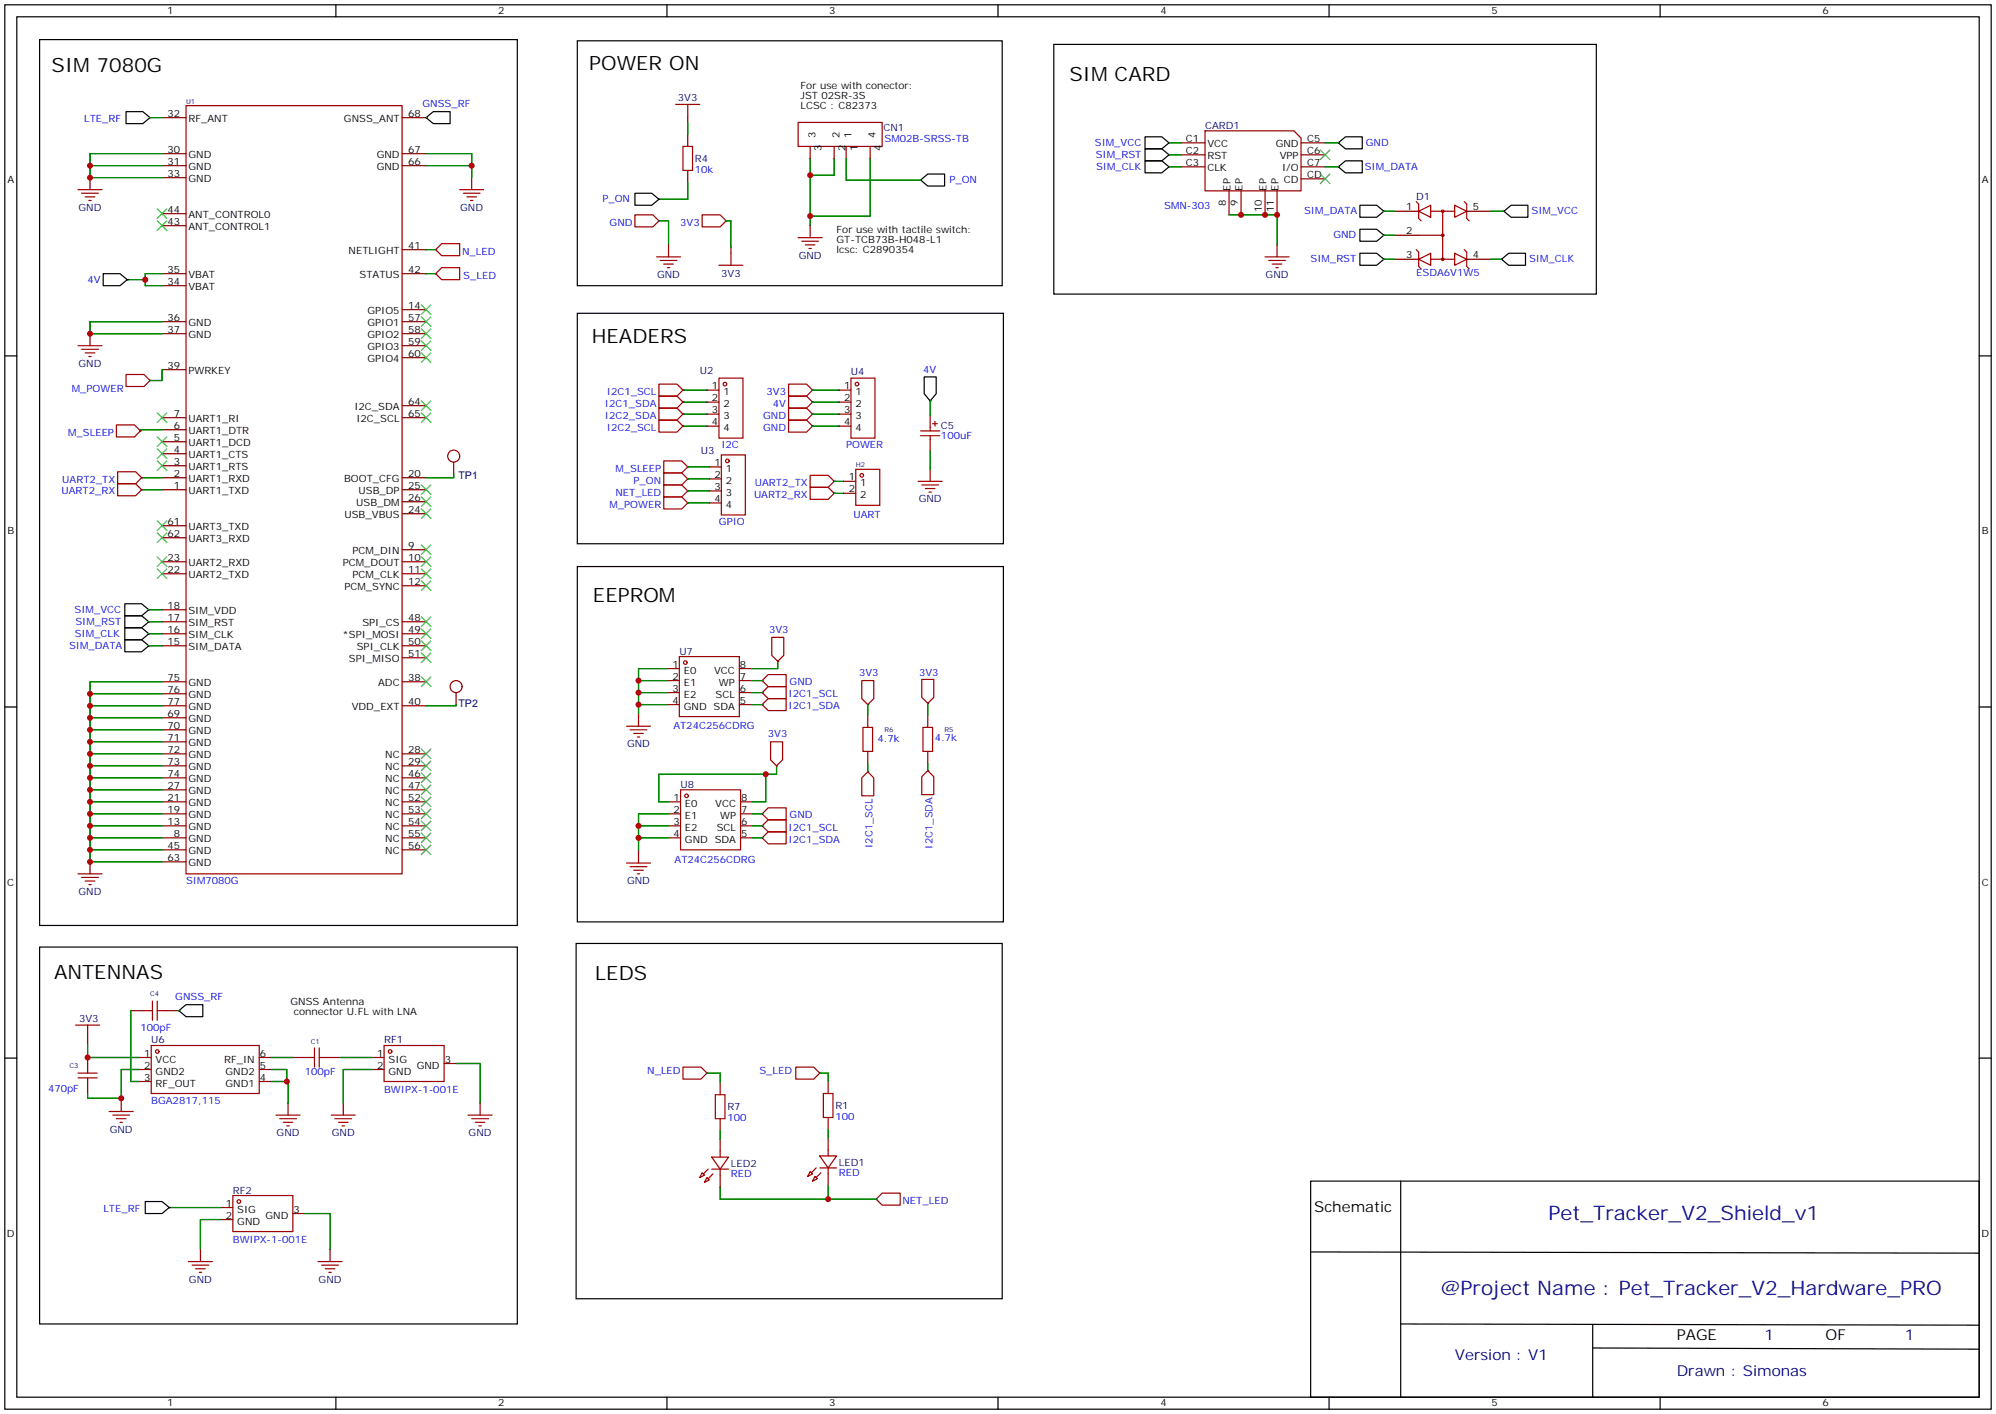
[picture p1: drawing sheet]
<svg xmlns="http://www.w3.org/2000/svg" width="422mm" height="299mm" viewBox="0 0 422 299" stroke-linecap="round" stroke-linejoin="round" font-family="sans-serif">
<g fill="none" stroke="#000" stroke-width=".25">
<path d="M1 1h420.4v297.2h-420.4zM3.6 3.6h415.2v292.1h-415.2zM8.4 8.4h101.1v187.4h-101.1zM71.1 1v2.6M122.2 8.6h89.9v51.9h-89.9zM141.1 1v2.6M211.2 1v2.6M223 9.4h114.8v52.8h-114.8zM281.3 1v2.6M351.3 1v2.6M26.7 23.6h3.5l1.5 1.3-1.5 1.3h-3.5zM31.7 24.9h.1"/>
<path d="M90.2 24.9l1.5-1.3h3.5v2.6h-3.5zM90.2 24.9h.1M194.8 38.1l1.5-1.3h3.6v2.6h-3.6zM194.8 38.1h.1M242.3 29h3.6l1.5 1.2-1.5 1.3h-3.6zM242.3 31.5h3.6l1.5 1.3-1.5 1.2h-3.6zM242.3 34h3.6l1.5 1.3-1.5 1.3h-3.6zM247.4 30.2h.1M247.4 32.8h.1M247.4 35.3h.1M283.2 30.2l1.5-1.2h3.6v2.5h-3.6zM283.2 30.2h.1"/>
<path d="M283.2 35.3l1.5-1.3h3.6v2.6h-3.6zM283.2 35.3h.1M21.8 57.9h3.6l1.5 1.3-1.5 1.3h-3.6zM26.9 59.2h.1M134.4 40.9h3.5l1.5 1.3-1.5 1.2h-3.5zM139.4 42.2h.1M287.8 43.4h3.5l1.6 1.3-1.6 1.3h-3.5zM287.8 53.6h3.5l1.6 1.3-1.6 1.2h-3.5zM287.8 48.5h3.5l1.6 1.3-1.6 1.3h-3.5zM292.9 44.7h.1M292.9 54.9h.1M292.9 49.8h.1"/>
<path d="M317.8 54.9l1.5-1.3h3.5v2.5h-3.5zM317.8 54.9h.1M318.3 44.7l1.5-1.3h3.5v2.6h-3.5zM318.3 44.7h.1M1 75.3h2.6M122.2 66.3h90.1v48.8h-90.1zM195.6 79.8h2.5v3.5l-1.3 1.5-1.2-1.5zM418.8 75.3h2.6M196.8 84.8h.1M122.2 119.9h90.1v75.2h-90.1zM26.4 127.8h3.6l1.5 1.2-1.5 1.3h-3.6zM26.4 130.3h3.6l1.5 1.3-1.5 1.2h-3.6z"/>
<path d="M26.4 132.8h3.6l1.5 1.3-1.5 1.3h-3.6zM26.4 135.4h3.6l1.5 1.3-1.5 1.2h-3.6zM31.5 129h.1M31.5 131.6h.1M31.5 134.1h.1M31.5 136.7h.1M1 149.6h2.6M418.8 149.6h2.6M121.9 199.6h90.2v75.2h-90.2zM8.4 200.4h101.1v79.8h-101.1zM37.8 213.9l1.6-1.3h3.5v2.5h-3.5zM37.8 213.9h.1"/>
<path d="M1 223.9h2.6M418.8 223.9h2.6M30.7 254.3h3.6l1.5 1.2-1.5 1.3h-3.6zM35.8 255.5h.1M277.4 249.9h141.4v45.8h-141.4zM296.4 249.9v45.8M277.4 264.9l141.4 .3M71.1 295.7v2.5M141.1 295.7v2.5M211.2 295.7v2.5M281.3 295.7v2.5M296.4 280.2l122.4 .2"/>
<path d="M337.1 285.2l81.7 .3M337.1 280.4v15.3M351.3 295.7v2.5"/>
</g>
<g fill="none" stroke="#a10000" stroke-width=".25">
<path d="M39.4 22.4h45.7v162.5h-45.7zM143 22.1h5.1M144.5 31h2.1v5.1h-2.1zM145.5 22.1v2.5M168.9 25.9h17.8v5.1h-17.8zM255 27.7h18.8l1.5 1.5v11.2h-20.3zM16.5 40.1h5.1M17.3 40.9h3.5M18 41.7h2.1M18.8 42.4h.5M92.2 52.8l1.3-1.2h3.8v2.5h-3.8zM92.2 57.9l1.3-1.3h3.8v2.6h-3.8z"/>
<path d="M97.3 40.1h5.1M98 40.9h3.6M98.8 41.7h2M99.6 42.4h.5M134.4 45.5h3.8l1.2 1.2-1.2 1.3h-3.8zM138.9 54.4h5.1M139.7 55.1h3.6M140.5 55.9h2M141.2 56.6h.5M148.6 45.5h3.8l1.3 1.2-1.3 1.3h-3.8zM152.1 56.1h5.1M154.7 53.6v2.5"/>
<path d="M168.9 50.3h5.1M169.7 51.1h3.5M170.4 51.8h2.1M171.2 52.6h.5M267.7 54.4h5.1M268.5 55.1h3.5M269.2 55.9h2.1M270 56.6h.5M299.7 42.7l.5 .5v3l.5 .5M299.7 52.8l.5 .5v3.1l.5 .5M300.2 54.9l2.6-1.3v2.5zM300.2 44.7l2.6-1.3v2.6z"/>
<path d="M300.2 49.8h5.1M302.8 44.7h5M302.8 54.9h5M305.3 44.7v10.2M307.8 53.6l2.6 1.3-2.6 1.2zM307.8 43.4l2.6 1.3-2.6 1.3zM309.9 42.7l.5 .5v3l.5 .5M309.9 52.8l.5 .5v3.1l.5 .5M16.5 73.2h5.1M17.3 73.9h3.5M18 74.7h2.1M18.8 75.4h.5"/>
<path d="M26.7 79.2h3.8l1.2 1.3-1.2 1.3h-3.8zM24.6 89.9h3.8l1.3 1.3-1.3 1.3h-3.8zM24.9 99.8h3.8l1.3 1.3-1.3 1.3h-3.8zM139.4 81.3h3.9l1.2 1.3-1.2 1.2h-3.9zM139.4 83.8h3.9l1.2 1.3-1.2 1.3h-3.9zM139.4 88.9h3.9l1.2 1.3-1.2 1.2h-3.9zM139.4 86.4h3.9l1.2 1.2-1.2 1.3h-3.9zM140.5 97.5h3.8l1.2 1.3-1.2 1.3h-3.8zM152.1 80h5.1v12.7h-5.1zM152.7 96.3h5v12.7h-5zM166.9 88.9h3.8l1.3 1.3-1.3 1.2h-3.8zM166.9 86.4h3.8l1.3 1.2-1.3 1.3h-3.8z"/>
<path d="M166.9 83.8h3.8l1.3 1.3-1.3 1.3h-3.8zM166.9 81.3h3.8l1.3 1.3-1.3 1.2h-3.8zM180.1 80h5.1v12.7h-5.1zM181.1 99.3h5.1v7.6h-5.1zM194.8 91.2h4.1M194.8 92.2h4.1M196.8 90.4v.8M196.8 92.2v.8M197.4 89.7h1M197.9 89.2v1M24.9 102.4h3.8l1.3 1.2-1.3 1.3h-3.8zM140.5 105.2h3.8l1.2 1.2-1.2 1.3h-3.8z"/>
<path d="M140.5 102.6h3.8l1.2 1.3-1.2 1.3h-3.8zM140.5 100.1h3.8l1.2 1.2-1.2 1.3h-3.8zM171.4 100.6h3.9l1.2 1.3-1.2 1.2h-3.9zM171.4 103.1h3.9l1.2 1.3-1.2 1.3h-3.9zM194.3 101.9h5.1M195.1 102.6h3.5M195.8 103.4h2.1M196.6 104.1h.5M143.8 138.9h12.7v12.7h-12.7zM163.3 134.9h2.6v3.8l-1.3 1.3-1.3-1.3zM132.6 153.7h5.1M133.3 154.4h3.6"/>
<path d="M134.1 155.2h2M134.9 156h.5M161.3 144l1.3-1.3h3.8v2.6h-3.8zM162.6 145.3h3.8v2.5h-3.8l-1.3-1.2zM162.6 147.8h3.8v2.6h-3.8l-1.3-1.3zM163.1 157h2.5v3.8l-1.3 1.3-1.2-1.3zM182.4 144h2.5v3.8l-1.3 1.3-1.2-1.3zM182.6 153.9h2.1v5.1h-2.1zM195.1 143.8h2.5v3.8l-1.3 1.2-1.2-1.2zM195.3 153.9h2.1v5.1h-2.1zM144 167.1h12.7v12.7h-12.7zM162.6 173.5h3.8v2.5h-3.8l-1.3-1.2z"/>
<path d="M162.6 176h3.8v2.6h-3.8l-1.3-1.3zM162.6 170.9h3.8v2.6h-3.8l-1.3-1.3zM183.6 163.3l1.3 1.3v3.8h-2.5v-3.8zM196.3 163.1l1.3 1.2v3.8h-2.5v-3.8zM16.5 184.9h5.1M17.3 185.7h3.5M18 186.4h2.1M18.8 187.2h.5M132.6 182.6h5.1M133.3 183.4h3.6M134.1 184.1h2M134.9 184.9h.5"/>
<path d="M16 216.9h5.1M18.5 216.9v2.6M30.2 213.9h2.1M32.3 211.8v4.1M33.3 211.8v4.1M33.3 213.9h2M16.5 228.1h4.1M16.5 227.1h4.1M18.5 226.3v.8M18.5 228.1v.8M23.1 235.2h5.1M23.9 236h3.5"/>
<path d="M24.6 236.7h2.1M25.4 237.5h.5M32 221.2h22.9v10.2h-22.9zM58.4 236h5.1M59.2 236.7h3.5M59.9 237.5h2.1M60.7 238.3h.5M64.5 223.8h2M66.5 221.7v4.1M67.6 223.8h2M67.6 221.7v4.1M70.1 236h5.1"/>
<path d="M70.9 236.7h3.5M71.6 237.5h2.1M72.4 238.3h.5M81.3 221.2h12.7v7.7h-12.7zM99.1 236h5M99.8 236.7h3.6M100.6 237.5h2M101.3 238.3h.6M144.5 225.8h3.8l1.3 1.3-1.3 1.2h-3.8zM151.4 231.6h2v5.1h-2zM168.4 225.8h3.8l1.3 1.3-1.3 1.2h-3.8zM174.2 231.4h2.1v5.1h-2.1z"/>
<path d="M49.3 253h12.7v7.6h-12.7zM148.6 248.2l.5 .5-1 .5zM149.6 249.2l.5 .5-1 .5zM149.9 247.4l-1.1 1M150.6 244.9h3.6l-1.8 2.5zM150.6 247.4h3.6M150.9 248.4l-1 1M152.4 243.6v1.3M152.4 247.4v1.3M171.4 247.9l.6 .5-1.1 .5zM172.5 248.9l.5 .5-1 .5zM172.7 247.1l-1 1.1"/>
<path d="M173.5 244.6h3.5l-1.7 2.5zM173.5 247.1h3.5M173.7 248.2l-1 1M175.3 243.3v1.3M175.3 247.1v1.3M185.4 253.7l1.3-1.2h3.8v2.5h-3.8zM39.9 267h5.1M40.6 267.7h3.6M41.4 268.5h2M42.2 269.2h.5M67.3 267h5.1M68.1 267.7h3.5"/>
<path d="M68.8 268.5h2.1M69.6 269.2h.5"/>
<circle cx="305.3" cy="49.8" r=".25"/>
<circle cx="305.3" cy="44.7" r=".25"/>
<circle cx="305.3" cy="54.9" r=".25"/>
<circle cx="153.4" cy="81.3" r=".38"/>
<circle cx="153.9" cy="97.5" r=".38"/>
<circle cx="181.4" cy="81.3" r=".38"/>
<circle cx="182.4" cy="100.6" r=".38"/>
<circle cx="145" cy="140.2" r=".38"/>
<circle cx="145.3" cy="168.4" r=".38"/>
<circle cx="33.3" cy="222.5" r=".38"/>
<circle cx="82.5" cy="222.5" r=".38"/>
<circle cx="50.5" cy="254.3" r=".38"/>
</g>
<g fill="none" stroke="#870000" stroke-width=".25">
<path d="M19 37.6v2.5M34.3 32.5h5.1M34.3 24.9h5.1M34.3 35.1h5.1M34.3 37.6h5.1M85.1 32.5h5.1M85.1 24.9h5.1M85.1 35.1h5.1M99.8 37.6v2.5M145.5 24.6v1.3M145.5 28.4v2.6M145.5 36.1v2.5"/>
<path d="M171.4 31v2.5M176.5 31v2.5M179.1 31v2.5M184.1 31v2.5M249.9 30.2h5.1M249.9 32.8h5.1M249.9 35.3h5.1M275.3 30.2h5.1M275.3 32.8h5.1M275.3 35.3h5.1M275.3 37.8h5.1M34.3 45.2h5.1"/>
<path d="M34.3 47.8h5.1M34.3 57.9h5.1M85.1 57.9h5.1M85.1 52.8h5.1M92.2 52.8h.1M92.2 57.9h.1M139.4 46.7h.1M141.5 51.8v2.6M153.7 46.7h.1M154.7 52.3v1.3M171.4 47.8v2.5M260.1 40.4v5.1"/>
<path d="M262.6 40.4v5.1M267.7 40.4v5.1M270.3 40.4v5.1M270.3 51.8v2.6M295.1 44.7h5.1M295.1 54.9h5.1M295.1 49.8h5.1M310.4 44.7h5.1M310.4 54.9h5.1M19 70.6v2.6M34.3 70.6h5.1M34.3 68.1h5.1"/>
<path d="M34.3 78.2h5.1M34.3 60.5h5.1M85.1 75.7h5.1M85.1 73.2h5.1M85.1 70.6h5.1M85.1 68.1h5.1M85.1 65.5h5.1M29.7 91.2h.1M31.7 80.5h.1M34.3 88.4h5.1M34.3 90.9h5.1M34.3 93.5h5.1"/>
<path d="M34.3 96h5.1M34.3 98.6h5.1M85.1 88.4h5.1M85.1 85.9h5.1M96 97.8v2.5M144.5 82.6h.1M144.5 85.1h.1M144.5 90.2h.1M144.5 87.6h.1M145.5 98.8h.1M149.6 82.6h2.5M149.6 85.1h2.5"/>
<path d="M149.6 87.6h2.5M149.6 90.2h2.5M150.1 98.8h2.6M172 90.2h.1M172 87.6h.1M172 85.1h.1M172 82.6h.1M177.5 82.6h2.6M177.5 85.1h2.6M177.5 87.6h2.6M177.5 90.2h2.6M196.8 87.9v2.5"/>
<path d="M196.8 93v2.5M196.8 99.3v2.6M30 101.1h.1M30 103.6h.1M34.3 113.8h5.1M34.3 111.3h5.1M34.3 103.6h5.1M34.3 118.9h5.1M34.3 101.1h5.1M85.1 106.2h5.1M85.1 103.6h5.1M85.1 108.7h5.1"/>
<path d="M85.1 118.9h5.1M85.1 101.1h5.1M85.1 116.3h5.1M145.5 106.4h.1M145.5 103.9h.1M145.5 101.3h.1M150.1 101.3h2.6M150.1 103.9h2.6M150.1 106.4h2.6M176.5 101.9h.1M176.5 104.4h.1M178.6 101.9h2.5"/>
<path d="M178.6 104.4h2.5M34.3 136.7h5.1M34.3 134.1h5.1M34.3 131.6h5.1M34.3 121.4h5.1M34.3 129h5.1M85.1 139.2h5.1M85.1 136.7h5.1M85.1 134.1h5.1M85.1 131.6h5.1M85.1 121.4h5.1M85.1 124h5.1"/>
<path d="M164.6 140h.1M34.3 149.4h5.1M34.3 146.8h5.1M34.3 144.3h5.1M34.3 159.5h5.1M34.3 157h5.1M34.3 154.4h5.1M34.3 151.9h5.1M85.1 149.4h5.1M85.1 144.3h5.1M85.1 159.5h5.1M96.5 146.6v2.5"/>
<path d="M135.1 151.1v2.6M141.2 141.5h2.6M141.2 144h2.6M141.2 146.6h2.6M141.2 149.1h2.6M156.5 141.5h2.5M156.5 144h2.5M156.5 146.6h2.5M156.5 149.1h2.5M161.3 146.6h.1M161.3 149.1h.1M161.3 144h.1"/>
<path d="M183.6 149.1h.1M183.6 151.4v2.5M183.6 159v2.5M196.3 148.8h.1M196.3 151.4v2.5M196.3 159v2.5M34.3 164.6h5.1M34.3 162.1h5.1M34.3 179.8h5.1M34.3 177.3h5.1M34.3 174.8h5.1M34.3 172.2h5.1"/>
<path d="M34.3 169.7h5.1M34.3 167.1h5.1M85.1 164.6h5.1M85.1 162.1h5.1M85.1 179.8h5.1M85.1 177.3h5.1M85.1 174.8h5.1M85.1 172.2h5.1M85.1 169.7h5.1M85.1 167.1h5.1M141.5 177.3h2.5M141.5 174.8h2.5"/>
<path d="M141.5 172.2h2.5M141.5 169.7h2.5M156.7 177.3h2.6M156.7 174.8h2.6M156.7 172.2h2.6M156.7 169.7h2.6M161.3 174.8h.1M161.3 177.3h.1M161.3 172.2h.1M164.3 162.1h.1M183.6 163.3h.1M196.3 163.1h.1"/>
<path d="M19 182.4v2.5M34.3 182.4h5.1M135.1 180.1v2.5M18.5 219.5v1.2M27.7 213.9h2.5M35.3 213.9h2.5M18.5 223.8v2.5M18.5 228.9v2.5M25.7 232.7v2.5M29.5 223.8h2.5M29.5 226.3h2.5M29.5 228.9h2.5"/>
<path d="M54.9 223.8h2.5M54.9 226.3h2.5M54.9 228.9h2.5M61 233.4v2.6M62 223.8h2.5M69.6 223.8h2.5M72.6 233.4v2.6M78.7 223.8h2.6M78.7 226.3h2.6M94 225h2.5M101.6 233.4v2.6M149.6 227.1h.1"/>
<path d="M152.4 229.1v2.5M152.4 236.7v2.6M173.5 227.1h.1M175.3 228.9v2.5M175.3 236.5v2.5M46.7 255.5h2.6M46.7 258.1h2.6M62 256.8h2.5M152.4 241v2.6M152.4 248.7v2.5M175.3 240.8v2.5M175.3 248.4v2.6"/>
<path d="M185.4 253.7h.1M42.4 264.4v2.6M69.8 264.4v2.6"/>
<circle cx="96" cy="96.5" r="1.27"/>
<circle cx="96.5" cy="145.3" r="1.27"/>
</g>
<g fill="none" stroke="#3c3" stroke-width=".25">
<path d="M279.4 31.8l2 2M279.4 36.8l2 2.1M281.4 31.8l-2 2M281.4 36.8l-2 2.1M33.3 44.2l2 2M33.3 46.7l2 2.1M35.3 44.2l-2 2M35.3 46.7l-2 2.1M89.2 74.7l2 2M89.2 72.1l2 2.1M89.2 69.6l2 2M89.2 67.1l2 2"/>
<path d="M89.2 64.5l2 2M91.2 74.7l-2 2M91.2 72.1l-2 2.1M91.2 69.6l-2 2M91.2 67.1l-2 2M91.2 64.5l-2 2M33.3 87.4l2 2M33.3 92.5l2 2M33.3 95l2 2M33.3 97.5l2 2.1M35.3 87.4l-2 2M35.3 92.5l-2 2"/>
<path d="M35.3 95l-2 2M35.3 97.5l-2 2.1M89.2 87.4l2 2M89.2 84.8l2 2.1M91.2 87.4l-2 2M91.2 84.8l-2 2.1M33.3 112.8l2 2M33.3 110.2l2 2.1M33.3 117.9l2 2M35.3 112.8l-2 2M35.3 110.2l-2 2.1M35.3 117.9l-2 2"/>
<path d="M89.2 105.2l2 2M89.2 102.6l2 2M89.2 107.7l2 2M89.2 117.9l2 2M89.2 115.3l2 2M91.2 105.2l-2 2M91.2 102.6l-2 2M91.2 107.7l-2 2M91.2 117.9l-2 2M91.2 115.3l-2 2M33.3 120.4l2 2M35.3 120.4l-2 2"/>
<path d="M89.2 138.2l2 2M89.2 135.6l2 2.1M89.2 133.1l2 2M89.2 130.6l2 2M89.2 122.9l2 2.1M89.2 120.4l2 2M91.2 138.2l-2 2M91.2 135.6l-2 2.1M91.2 133.1l-2 2M91.2 130.6l-2 2M91.2 122.9l-2 2.1M91.2 120.4l-2 2"/>
<path d="M89.2 143.3l2 2M89.2 158.5l2 2M91.2 143.3l-2 2M91.2 158.5l-2 2M89.2 178.8l2 2M89.2 176.3l2 2M89.2 173.7l2 2.1M89.2 171.2l2 2M89.2 168.7l2 2M89.2 166.1l2 2M89.2 163.6l2 2M89.2 161l2 2.1"/>
<path d="M91.2 178.8l-2 2M91.2 176.3l-2 2M91.2 173.7l-2 2.1M91.2 171.2l-2 2M91.2 168.7l-2 2M91.2 166.1l-2 2M91.2 163.6l-2 2M91.2 161l-2 2.1"/>
</g>
<g fill="none" stroke="#008700" stroke-width=".25">
<path d="M19 35.1h15.3M31.7 24.9h2.6M34.3 32.5h-15.3v5.1h15.3M90.2 24.9h.1M90.2 32.5h9.6v5.1M90.2 35.1h9.6M145.5 25.9v2.5M145.5 38.6v3.6h-6.1M171.4 33.5v14.3M176.5 33.5v3.6h-5.1M179.1 33.5v4.6h15.7M184.1 33.5v12.2h-12.7"/>
<path d="M247.4 30.2h2.5M247.4 32.8h2.5M247.4 35.3h2.5M280.4 30.2h2.8M280.4 35.3h2.8M26.9 59.2h3.8M34.3 57.9h-3.6v2.6h3.6M90.2 57.9h2M90.2 52.8h2M139.4 46.7h2.1v5.1M153.7 46.7h1v5.6M260.1 45.5h10.2v6.3"/>
<path d="M292.9 44.7h2.2M292.9 49.8h2.2M292.9 54.9h2.2M315.5 44.7h2.8M315.5 54.9h2.3M34.3 68.1h-15.3v2.5h15.3M34.3 78.2v2.3h-2.6M34.3 90.9h-4.6v.3M144.5 82.6h5.1M144.5 85.1h5.1M144.5 87.6h5.1M144.5 90.2h5.1"/>
<path d="M145.5 98.8h4.6M172 82.6h5.5M172 85.1h5.5M172 87.6h5.5M172 90.2h5.5M196.8 84.8v3.1M196.8 95.5v3.8M30 103.6h4.3M30 101.1h4.3M96 100.3v.8h-5.8M145.5 101.3h4.6M145.5 103.9h4.6"/>
<path d="M145.5 106.4h4.6M176.5 101.9h2.1M176.5 104.4h2.1M31.5 129h2.8M31.5 131.6h2.8M31.5 134.1h2.8M31.5 136.7h2.8M164.6 140v1.5h-5.6M19 146.8h15.3M19 149.4h15.3M19 151.9h15.3M19 154.4h15.3"/>
<path d="M19 157h15.3M19 159.5h15.3M34.3 144.3h-15.3v38.1h15.3M96.5 149.1v.3h-6.3M135.1 149.1h6.1M135.1 146.6h6.1M135.1 144h6.1M141.2 141.5h-6.1v9.6M159 149.1h2.3M159 146.6h2.3M159 144h2.3M183.6 149.1v2.3"/>
<path d="M196.3 148.8v2.6M19 162.1h15.3M19 167.1h15.3M19 169.7h15.3M19 172.2h15.3M19 174.8h15.3M19 177.3h15.3M19 179.8h15.3M19 164.6h15.3M135.1 174.8h6.4M135.1 177.3h6.4M141.5 172.2h-6.4v7.9"/>
<path d="M159.3 172.2h2M159.3 174.8h2M159.3 177.3h2M162.1 163.8v5.9h-2.8M164.3 162.1v1.7h-24.9v5.9h2.1M183.6 161.5v1.8M196.3 161.5v1.6M27.7 213.9v15h1.8M37.8 213.9h.1M18.5 220.7v3.1h11M18.5 231.4v1h7.2M29.5 226.3h-3.8v6.4"/>
<path d="M57.4 223.8h4.6M57.4 226.3h3.3v2.6M57.4 228.9h3.6v4.5M72.1 223.8h6.6M78.7 226.3h-6.1v7.1M96.5 225h5.1v8.4M149.6 227.1h2.8v2M152.4 239.3v1.7M173.5 227.1h1.8v1.8M175.3 239v1.8M35.8 255.5h10.9M46.7 258.1h-4.3v6.3"/>
<path d="M64.5 256.8h5.3v7.6M152.4 251.2v2.5h33M175.3 251v2.7"/>
</g>
<g fill="#c00">
<circle cx="171.5" cy="45.7" r=".63"/>
<circle cx="171.5" cy="37.1" r=".63"/>
<circle cx="19.1" cy="37.6" r=".63"/>
<circle cx="19.1" cy="35.1" r=".63"/>
<circle cx="19.1" cy="70.6" r=".63"/>
<circle cx="19.1" cy="182.4" r=".63"/>
<circle cx="19.1" cy="179.8" r=".63"/>
<circle cx="19.1" cy="177.3" r=".63"/>
<circle cx="19.1" cy="174.8" r=".63"/>
<circle cx="19.1" cy="172.2" r=".63"/>
<circle cx="19.1" cy="169.7" r=".63"/>
<circle cx="19.1" cy="167.1" r=".63"/>
<circle cx="19.1" cy="159.5" r=".63"/>
<circle cx="19.1" cy="162.1" r=".63"/>
<circle cx="19.1" cy="157" r=".63"/>
<circle cx="19.1" cy="154.4" r=".63"/>
<circle cx="19.1" cy="151.9" r=".63"/>
<circle cx="19.1" cy="149.4" r=".63"/>
<circle cx="19.1" cy="146.8" r=".63"/>
<circle cx="19.1" cy="164.6" r=".63"/>
<circle cx="99.8" cy="35.1" r=".63"/>
<circle cx="18.5" cy="223.8" r=".63"/>
<circle cx="25.7" cy="232.4" r=".63"/>
<circle cx="60.7" cy="228.9" r=".63"/>
<circle cx="30.7" cy="59.2" r=".63"/>
<circle cx="135.1" cy="144" r=".63"/>
<circle cx="135.1" cy="146.6" r=".63"/>
<circle cx="135.1" cy="149.1" r=".63"/>
<circle cx="135.1" cy="177.3" r=".63"/>
<circle cx="135.1" cy="174.8" r=".63"/>
<circle cx="162.1" cy="163.8" r=".63"/>
<circle cx="175.3" cy="253.7" r=".63"/>
<circle cx="270.3" cy="45.5" r=".63"/>
<circle cx="262.6" cy="45.5" r=".63"/>
<circle cx="267.7" cy="45.5" r=".63"/>
</g>
<g font-size="4.2">
<text x="10.9" y="15.2">SIM 7080G</text>
<text x="124.7" y="14.9">POWER ON</text>
<text x="226.3" y="17.2">SIM CARD</text>
<text x="125.2" y="72.6">HEADERS</text>
<text x="125.5" y="127.4">EEPROM</text>
<text x="11.4" y="207.2">ANTENNAS</text>
<text x="126" y="207.4">LEDS</text>
</g>
<g font-size="4.2" fill="#000080">
<text x="327.7" y="258.1">Pet_Tracker_V2_Shield_v1</text>
<text x="304.8" y="274.1">@Project Name : Pet_Tracker_V2_Hardware_PRO</text>
</g>
<g font-size="3.2">
<text x="278.1" y="256.5">Schematic</text>
<text x="354.8" y="283.7">PAGE</text>
<text x="386.3" y="283.7">OF</text>
</g>
<g font-size="3.2" fill="#000080">
<text x="307.9" y="287.7">Version : V1</text>
<text x="373.4" y="283.7">1</text>
<text x="403.1" y="283.7">1</text>
<text x="354.8" y="291.3">Drawn : Simonas</text>
</g>
<g font-size="2.2" fill="#000080">
<text x="97" y="101.4">TP1</text>
<text x="97" y="149.7">TP2</text>
</g>
<g font-size="2.1">
<text x="35.4" y="2.9">1</text>
<text x="105.4" y="2.9">2</text>
<text x="175.5" y="2.9">3</text>
<text x="245.6" y="2.9">4</text>
<text x="315.6" y="2.9">5</text>
<text x="385.7" y="2.9">6</text>
<text x="169.4" y="18.9">For use with conector:</text>
<text x="169.4" y="21">JST 02SR-3S</text>
<text x="169.4" y="23.1">LCSC : C82373</text>
<text x="35.4" y="24.7">32</text>
<text x="39.9" y="25.7">RF_ANT</text>
<text x="72.8" y="25.7">GNSS_ANT</text>
<text x="86.4" y="24.7">68</text>
<text x="172.6" y="29.1" transform="rotate(-90 172.6 29.1)">3</text>
<text x="177.6" y="29.1" transform="rotate(-90 177.6 29.1)">2</text>
<text x="180.2" y="29.1" transform="rotate(-90 180.2 29.1)">1</text>
<text x="185.3" y="29.1" transform="rotate(-90 185.3 29.1)">4</text>
<text x="35.4" y="34.9">31</text>
<text x="35.4" y="32.3">30</text>
<text x="39.9" y="35.9">GND</text>
<text x="39.9" y="33.3">GND</text>
<text x="79.7" y="33.3">GND</text>
<text x="79.7" y="35.9">GND</text>
<text x="86.4" y="32.3">67</text>
<text x="86.4" y="34.9">66</text>
<text x="173.8" y="32" transform="rotate(-90 173.8 32)">3</text>
<text x="178.9" y="32" transform="rotate(-90 178.9 32)">2</text>
<text x="181.4" y="32" transform="rotate(-90 181.4 32)">1</text>
<text x="186.5" y="32" transform="rotate(-90 186.5 32)">4</text>
<text x="250.9" y="30">C1</text>
<text x="250.9" y="32.6">C2</text>
<text x="250.9" y="35.1">C3</text>
<text x="255.5" y="31.1">VCC</text>
<text x="255.5" y="33.6">RST</text>
<text x="270" y="31.1">GND</text>
<text x="270.8" y="33.6">VPP</text>
<text x="276.6" y="35.1">C7</text>
<text x="276.6" y="32.6">C6</text>
<text x="276.6" y="30">C5</text>
<text x="1.6" y="38.8">A</text>
<text x="35.4" y="37.4">33</text>
<text x="39.9" y="38.4">GND</text>
<text x="255.5" y="36.1">CLK</text>
<text x="260.4" y="40.4" transform="rotate(-90 260.4 40.4)">EP</text>
<text x="263" y="40.4" transform="rotate(-90 263 40.4)">EP</text>
<text x="268.1" y="40.4" transform="rotate(-90 268.1 40.4)">EP</text>
<text x="270.6" y="40.4" transform="rotate(-90 270.6 40.4)">EP</text>
<text x="271.3" y="36.1">I/O</text>
<text x="271.7" y="38.7">CD</text>
<text x="276.6" y="37.7">CD</text>
<text x="419.4" y="38.8">A</text>
<text x="35.4" y="45">44</text>
<text x="35.4" y="47.6">43</text>
<text x="39.9" y="46">ANT_CONTROL0</text>
<text x="259.4" y="43.5" transform="rotate(-90 259.4 43.5)">8</text>
<text x="262" y="43.5" transform="rotate(-90 262 43.5)">9</text>
<text x="267" y="44.8" transform="rotate(-90 267 44.8)">10</text>
<text x="269.6" y="44.8" transform="rotate(-90 269.6 44.8)">11</text>
<text x="297.6" y="44.5">1</text>
<text x="311.7" y="44.5">5</text>
<text x="39.9" y="48.6">ANT_CONTROL1</text>
<text x="73.8" y="53.7">NETLIGHT</text>
<text x="86.4" y="52.6">41</text>
<text x="177" y="49.4">For use with tactile switch:</text>
<text x="177" y="51.5">GT-TCB73B-H048-L1</text>
<text x="177" y="53.6">lcsc: C2890354</text>
<text x="297.6" y="49.6">2</text>
<text x="35.4" y="57.7">35</text>
<text x="39.9" y="58.7">VBAT</text>
<text x="76.1" y="58.7">STATUS</text>
<text x="86.4" y="57.7">42</text>
<text x="297.6" y="54.7">3</text>
<text x="311.7" y="54.7">4</text>
<text x="35.4" y="60.3">34</text>
<text x="39.9" y="61.3">VBAT</text>
<text x="86.4" y="65.3">14</text>
<text x="35.4" y="70.4">37</text>
<text x="35.4" y="67.9">36</text>
<text x="39.9" y="71.4">GND</text>
<text x="39.9" y="68.9">GND</text>
<text x="77.8" y="71.4">GPIO2</text>
<text x="77.8" y="68.9">GPIO1</text>
<text x="77.8" y="66.4">GPIO5</text>
<text x="86.4" y="70.4">58</text>
<text x="86.4" y="67.9">57</text>
<text x="77.8" y="76.5">GPIO4</text>
<text x="77.8" y="74">GPIO3</text>
<text x="86.4" y="75.5">60</text>
<text x="86.4" y="73">59</text>
<text x="35.4" y="78">39</text>
<text x="39.9" y="79.1">PWRKEY</text>
<text x="150.7" y="82.4">1</text>
<text x="153.1" y="83.6">1</text>
<text x="178.6" y="82.4">1</text>
<text x="181" y="83.6">1</text>
<text x="36.8" y="88.2">7</text>
<text x="39.9" y="89.2">UART1_RI</text>
<text x="75" y="86.7">I2C_SDA</text>
<text x="75.4" y="89.2">I2C_SCL</text>
<text x="86.4" y="88.2">65</text>
<text x="86.4" y="85.7">64</text>
<text x="150.7" y="84.9">2</text>
<text x="150.7" y="87.4">3</text>
<text x="150.7" y="90">4</text>
<text x="153.1" y="86.2">2</text>
<text x="153.1" y="88.7">3</text>
<text x="178.6" y="84.9">2</text>
<text x="178.6" y="87.4">3</text>
<text x="178.6" y="90">4</text>
<text x="181" y="86.2">2</text>
<text x="181" y="88.7">3</text>
<text x="36.8" y="90.7">6</text>
<text x="36.8" y="93.3">5</text>
<text x="36.8" y="95.8">4</text>
<text x="39.9" y="91.8">UART1_DTR</text>
<text x="39.9" y="94.3">UART1_DCD</text>
<text x="153.1" y="91.2">4</text>
<text x="181" y="91.2">4</text>
<text x="36.8" y="98.4">3</text>
<text x="36.8" y="100.9">2</text>
<text x="39.9" y="96.8">UART1_CTS</text>
<text x="39.9" y="99.4">UART1_RTS</text>
<text x="39.9" y="101.9">UART1_RXD</text>
<text x="72.8" y="101.9">BOOT_CFG</text>
<text x="86.4" y="100.9">20</text>
<text x="151.2" y="98.6">1</text>
<text x="151.2" y="101.2">2</text>
<text x="153.6" y="99.9">1</text>
<text x="179.6" y="101.7">1</text>
<text x="36.8" y="103.4">1</text>
<text x="39.9" y="104.5">UART1_TXD</text>
<text x="75.4" y="107">USB_DM</text>
<text x="75.9" y="104.5">USB_DP</text>
<text x="86.4" y="106">26</text>
<text x="86.4" y="103.4">25</text>
<text x="151.2" y="103.7">3</text>
<text x="151.2" y="106.2">4</text>
<text x="153.6" y="102.4">2</text>
<text x="153.6" y="105">3</text>
<text x="153.6" y="107.5">4</text>
<text x="179.6" y="104.2">2</text>
<text x="182" y="102.9">1</text>
<text x="182" y="105.5">2</text>
<text x="1.6" y="113.1">B</text>
<text x="35.4" y="113.6">62</text>
<text x="35.4" y="111.1">61</text>
<text x="39.9" y="112.1">UART3_TXD</text>
<text x="72.9" y="109.5">USB_VBUS</text>
<text x="86.4" y="108.5">24</text>
<text x="419.4" y="113.1">B</text>
<text x="35.4" y="118.7">23</text>
<text x="39.9" y="114.6">UART3_RXD</text>
<text x="39.9" y="119.7">UART2_RXD</text>
<text x="72.6" y="119.7">PCM_DOUT</text>
<text x="74.6" y="117.2">PCM_DIN</text>
<text x="86.4" y="118.7">10</text>
<text x="86.4" y="116.1">9</text>
<text x="35.4" y="121.2">22</text>
<text x="39.9" y="122.2">UART2_TXD</text>
<text x="72.9" y="124.8">PCM_SYNC</text>
<text x="74.6" y="122.2">PCM_CLK</text>
<text x="86.4" y="123.8">12</text>
<text x="86.4" y="121.2">11</text>
<text x="35.4" y="128.8">18</text>
<text x="35.4" y="131.4">17</text>
<text x="39.9" y="129.9">SIM_VDD</text>
<text x="86.4" y="131.4">48</text>
<text x="35.4" y="133.9">16</text>
<text x="35.4" y="136.5">15</text>
<text x="39.9" y="132.4">SIM_RST</text>
<text x="39.9" y="134.9">SIM_CLK</text>
<text x="39.9" y="137.5">SIM_DATA</text>
<text x="72.5" y="134.9">*SPI_MOSI</text>
<text x="75.5" y="137.5">SPI_CLK</text>
<text x="76.7" y="132.4">SPI_CS</text>
<text x="86.4" y="136.5">50</text>
<text x="86.4" y="133.9">49</text>
<text x="73.8" y="140">SPI_MISO</text>
<text x="86.4" y="139">51</text>
<text x="142.3" y="141.3">1</text>
<text x="142.3" y="143.8">2</text>
<text x="144.7" y="142.6">E0</text>
<text x="151.1" y="142.6">VCC</text>
<text x="156.6" y="143.8">7</text>
<text x="156.6" y="141.3">8</text>
<text x="35.4" y="149.2">77</text>
<text x="35.4" y="146.6">76</text>
<text x="35.4" y="144.1">75</text>
<text x="39.9" y="147.6">GND</text>
<text x="39.9" y="145.1">GND</text>
<text x="80" y="145.1">ADC</text>
<text x="86.4" y="149.2">40</text>
<text x="86.4" y="144.1">38</text>
<text x="142.3" y="146.4">3</text>
<text x="142.3" y="148.9">4</text>
<text x="144.7" y="145.1">E1</text>
<text x="144.7" y="147.6">E2</text>
<text x="151.4" y="147.6">SCL</text>
<text x="152.2" y="145.1">WP</text>
<text x="156.6" y="148.9">5</text>
<text x="156.6" y="146.4">6</text>
<text x="35.4" y="154.2">70</text>
<text x="35.4" y="151.7">69</text>
<text x="39.9" y="150.2">GND</text>
<text x="39.9" y="155.3">GND</text>
<text x="39.9" y="152.7">GND</text>
<text x="74.4" y="150.2">VDD_EXT</text>
<text x="144.7" y="150.2">GND SDA</text>
<text x="35.4" y="161.9">73</text>
<text x="35.4" y="159.3">72</text>
<text x="35.4" y="156.8">71</text>
<text x="39.9" y="160.3">GND</text>
<text x="39.9" y="157.8">GND</text>
<text x="81.5" y="160.3">NC</text>
<text x="86.4" y="161.9">29</text>
<text x="86.4" y="159.3">28</text>
<text x="35.4" y="164.4">74</text>
<text x="35.4" y="166.9">27</text>
<text x="39.9" y="165.4">GND</text>
<text x="39.9" y="162.9">GND</text>
<text x="39.9" y="168">GND</text>
<text x="81.5" y="168">NC</text>
<text x="81.5" y="165.4">NC</text>
<text x="81.5" y="162.9">NC</text>
<text x="86.4" y="166.9">47</text>
<text x="86.4" y="164.4">46</text>
<text x="35.4" y="169.5">21</text>
<text x="35.4" y="172">19</text>
<text x="39.9" y="170.5">GND</text>
<text x="39.9" y="173">GND</text>
<text x="81.5" y="173">NC</text>
<text x="81.5" y="170.5">NC</text>
<text x="86.4" y="172">53</text>
<text x="86.4" y="169.5">52</text>
<text x="142.5" y="169.5">1</text>
<text x="142.5" y="172">2</text>
<text x="145" y="170.8">E0</text>
<text x="145" y="173.3">E1</text>
<text x="151.4" y="170.8">VCC</text>
<text x="152.4" y="173.3">WP</text>
<text x="156.8" y="172">7</text>
<text x="156.8" y="169.5">8</text>
<text x="35.4" y="179.6">45</text>
<text x="35.4" y="174.6">13</text>
<text x="36.8" y="177.1">8</text>
<text x="39.9" y="175.6">GND</text>
<text x="39.9" y="178.1">GND</text>
<text x="81.5" y="178.1">NC</text>
<text x="81.5" y="175.6">NC</text>
<text x="86.4" y="179.6">56</text>
<text x="86.4" y="177.1">55</text>
<text x="86.4" y="174.6">54</text>
<text x="142.5" y="174.6">3</text>
<text x="142.5" y="177.1">4</text>
<text x="145" y="175.8">E2</text>
<text x="145" y="178.4">GND SDA</text>
<text x="151.7" y="175.8">SCL</text>
<text x="156.8" y="177.1">5</text>
<text x="156.8" y="174.6">6</text>
<text x="35.4" y="182.2">63</text>
<text x="39.9" y="183.2">GND</text>
<text x="39.9" y="180.7">GND</text>
<text x="81.5" y="180.7">NC</text>
<text x="1.5" y="187.4">C</text>
<text x="419.4" y="187.4">C</text>
<text x="61.5" y="212.7">GNSS Antenna</text>
<text x="62.2" y="214.8">connector U.FL with LNA</text>
<text x="30.5" y="226.1">2</text>
<text x="30.5" y="223.6">1</text>
<text x="32.9" y="227.4">GND2</text>
<text x="32.9" y="224.9">VCC</text>
<text x="47.4" y="224.9">RF_IN</text>
<text x="47.7" y="227.4">GND2</text>
<text x="55" y="223.6">6</text>
<text x="55" y="226.1">5</text>
<text x="79.8" y="223.6">1</text>
<text x="79.8" y="226.1">2</text>
<text x="82.2" y="224.9">SIG</text>
<text x="82.2" y="227.4">GND</text>
<text x="88.2" y="226.1">GND</text>
<text x="94.1" y="224.9">3</text>
<text x="30.5" y="228.7">3</text>
<text x="32.9" y="229.9">RF_OUT</text>
<text x="47.7" y="229.9">GND1</text>
<text x="55" y="228.7">4</text>
<text x="47.8" y="255.3">1</text>
<text x="47.8" y="257.9">2</text>
<text x="50.2" y="256.6">SIG</text>
<text x="56.2" y="257.9">GND</text>
<text x="62.1" y="256.6">3</text>
<text x="1.5" y="261.7">D</text>
<text x="50.2" y="259.1">GND</text>
<text x="419.3" y="261.7">D</text>
<text x="35.4" y="297.6">1</text>
<text x="105.4" y="297.6">2</text>
<text x="175.5" y="297.6">3</text>
<text x="245.6" y="297.6">4</text>
<text x="315.6" y="297.6">5</text>
<text x="385.7" y="297.6">6</text>
</g>
<g font-size="2.1" fill="#00f">
<text x="89.4" y="22.7">GNSS_RF</text>
<text x="17.8" y="25.8">LTE_RF</text>
<text x="187.2" y="30.1">SM02B-SRSS-TB</text>
<text x="231.7" y="30.9">SIM_VCC</text>
<text x="231.9" y="33.4">SIM_RST</text>
<text x="232" y="35.9">SIM_CLK</text>
<text x="288.8" y="35.9">SIM_DATA</text>
<text x="289.1" y="30.9">GND</text>
<text x="147.1" y="36.6">10k</text>
<text x="200.9" y="38.7">P_ON</text>
<text x="127.5" y="42.8">P_ON</text>
<text x="129" y="47.8">GND</text>
<text x="143.9" y="47.8">3V3</text>
<text x="246.4" y="44.3">SMN-303</text>
<text x="276" y="45.3">SIM_DATA</text>
<text x="324.1" y="45.3">SIM_VCC</text>
<text x="97.8" y="53.9">N_LED</text>
<text x="282.2" y="50.4">GND</text>
<text x="18.5" y="59.8">4V</text>
<text x="98" y="59">S_LED</text>
<text x="277.3" y="55.5">SIM_RST</text>
<text x="299.7" y="58.5">ESDA6V1W5</text>
<text x="323.6" y="55.5">SIM_CLK</text>
<text x="15.2" y="82.9">M_POWER</text>
<text x="128.4" y="83.6">I2C1_SCL</text>
<text x="162.2" y="83.6">3V3</text>
<text x="195.3" y="78.9">4V</text>
<text x="128" y="86.1">I2C1_SDA</text>
<text x="128" y="88.7">I2C2_SDA</text>
<text x="161.5" y="88.7">GND</text>
<text x="163.6" y="86.1">4V</text>
<text x="14.4" y="92.2">M_SLEEP</text>
<text x="128.4" y="91.2">I2C2_SCL</text>
<text x="152.7" y="94.8">I2C</text>
<text x="161.5" y="91.2">GND</text>
<text x="179.1" y="94.8">POWER</text>
<text x="199.1" y="92.8">100uF</text>
<text x="130.3" y="99.8">M_SLEEP</text>
<text x="13" y="104.6">UART2_RX</text>
<text x="13.2" y="102.1">UART2_TX</text>
<text x="129" y="107.5">M_POWER</text>
<text x="130.2" y="104.9">NET_LED</text>
<text x="134.1" y="102.4">P_ON</text>
<text x="159.6" y="105.4">UART2_RX</text>
<text x="159.7" y="102.9">UART2_TX</text>
<text x="152.1" y="111.1">GPIO</text>
<text x="180.6" y="109.6">UART</text>
<text x="15.8" y="129.7">SIM_VCC</text>
<text x="14.6" y="137.3">SIM_DATA</text>
<text x="15.8" y="134.7">SIM_CLK</text>
<text x="16" y="132.2">SIM_RST</text>
<text x="162.7" y="133.9">3V3</text>
<text x="181.8" y="143.1">3V3</text>
<text x="194.5" y="143.1">3V3</text>
<text x="166.9" y="147.6">I2C1_SCL</text>
<text x="167.1" y="144.9">GND</text>
<text x="142.5" y="154.3">AT24C256CDRG</text>
<text x="166.9" y="150.1">I2C1_SDA</text>
<text x="162.5" y="156">3V3</text>
<text x="185.7" y="157.1">4.7k</text>
<text x="197.9" y="156.8">4.7k</text>
<text x="167.1" y="173.1">GND</text>
<text x="166.9" y="175.8">I2C1_SCL</text>
<text x="166.9" y="178.3">I2C1_SDA</text>
<text x="184.7" y="179.4" transform="rotate(-90 184.7 179.4)">I2C1_SCL</text>
<text x="197.4" y="179.6" transform="rotate(-90 197.4 179.6)">I2C1_SDA</text>
<text x="142.7" y="182.7">AT24C256CDRG</text>
<text x="39.4" y="187">SIM7080G</text>
<text x="37.1" y="211.7">GNSS_RF</text>
<text x="29.7" y="218.3">100pF</text>
<text x="64.5" y="227.4">100pF</text>
<text x="137" y="227.2">N_LED</text>
<text x="160.7" y="227.2">S_LED</text>
<text x="10.2" y="231">470pF</text>
<text x="32" y="233.5">BGA2817,115</text>
<text x="81.3" y="231.2">BWIPX-1-001E</text>
<text x="153.9" y="237.3">100</text>
<text x="176.8" y="237">100</text>
<text x="154.7" y="249.1">RED</text>
<text x="177.5" y="248.9">RED</text>
<text x="21.9" y="256.4">LTE_RF</text>
<text x="191" y="254.9">NET_LED</text>
<text x="49.3" y="263">BWIPX-1-001E</text>
</g>
<g font-size="2.1" fill="#000080">
<text x="143.5" y="21.5">3V3</text>
<text x="186.9" y="27.8">CN1</text>
<text x="255" y="27.3">CARD1</text>
<text x="147.1" y="34.3">R4</text>
<text x="16.6" y="44.6">GND</text>
<text x="97.4" y="44.6">GND</text>
<text x="299.7" y="42.2">D1</text>
<text x="139.1" y="58.8">GND</text>
<text x="152.6" y="58.5">3V3</text>
<text x="169" y="54.7">GND</text>
<text x="267.8" y="58.8">GND</text>
<text x="16.6" y="77.6">GND</text>
<text x="148.1" y="79.1">U2</text>
<text x="180.1" y="79.3">U4</text>
<text x="199.1" y="90.8">C5</text>
<text x="148.3" y="96.1">U3</text>
<text x="194.4" y="106.3">GND</text>
<text x="143.8" y="138.5">U7</text>
<text x="132.7" y="158.1">GND</text>
<text x="144" y="166.7">U8</text>
<text x="16.6" y="189.4">GND</text>
<text x="132.7" y="187.1">GND</text>
<text x="16.7" y="216.3">3V3</text>
<text x="32" y="220.8">U6</text>
<text x="81.3" y="220.8">RF1</text>
<text x="23.2" y="239.6">GND</text>
<text x="153.9" y="234.9">R7</text>
<text x="176.8" y="234.7">R1</text>
<text x="58.5" y="240.4">GND</text>
<text x="70.2" y="240.4">GND</text>
<text x="99.2" y="240.4">GND</text>
<text x="154.7" y="246.9">LED2</text>
<text x="177.5" y="246.6">LED1</text>
<text x="49.3" y="252.6">RF2</text>
<text x="40" y="271.4">GND</text>
<text x="67.4" y="271.4">GND</text>
</g>
<g font-size="1.4" fill="#000080">
<text x="39.4" y="22.1">U1</text>
<text x="181.1" y="98.8">H2</text>
<text x="187.2" y="154.9">R6</text>
<text x="199.9" y="154.9">R5</text>
<text x="31.7" y="210.8">C4</text>
<text x="65.8" y="220.9">C1</text>
<text x="14.7" y="226">C3</text>
</g>
</svg>
